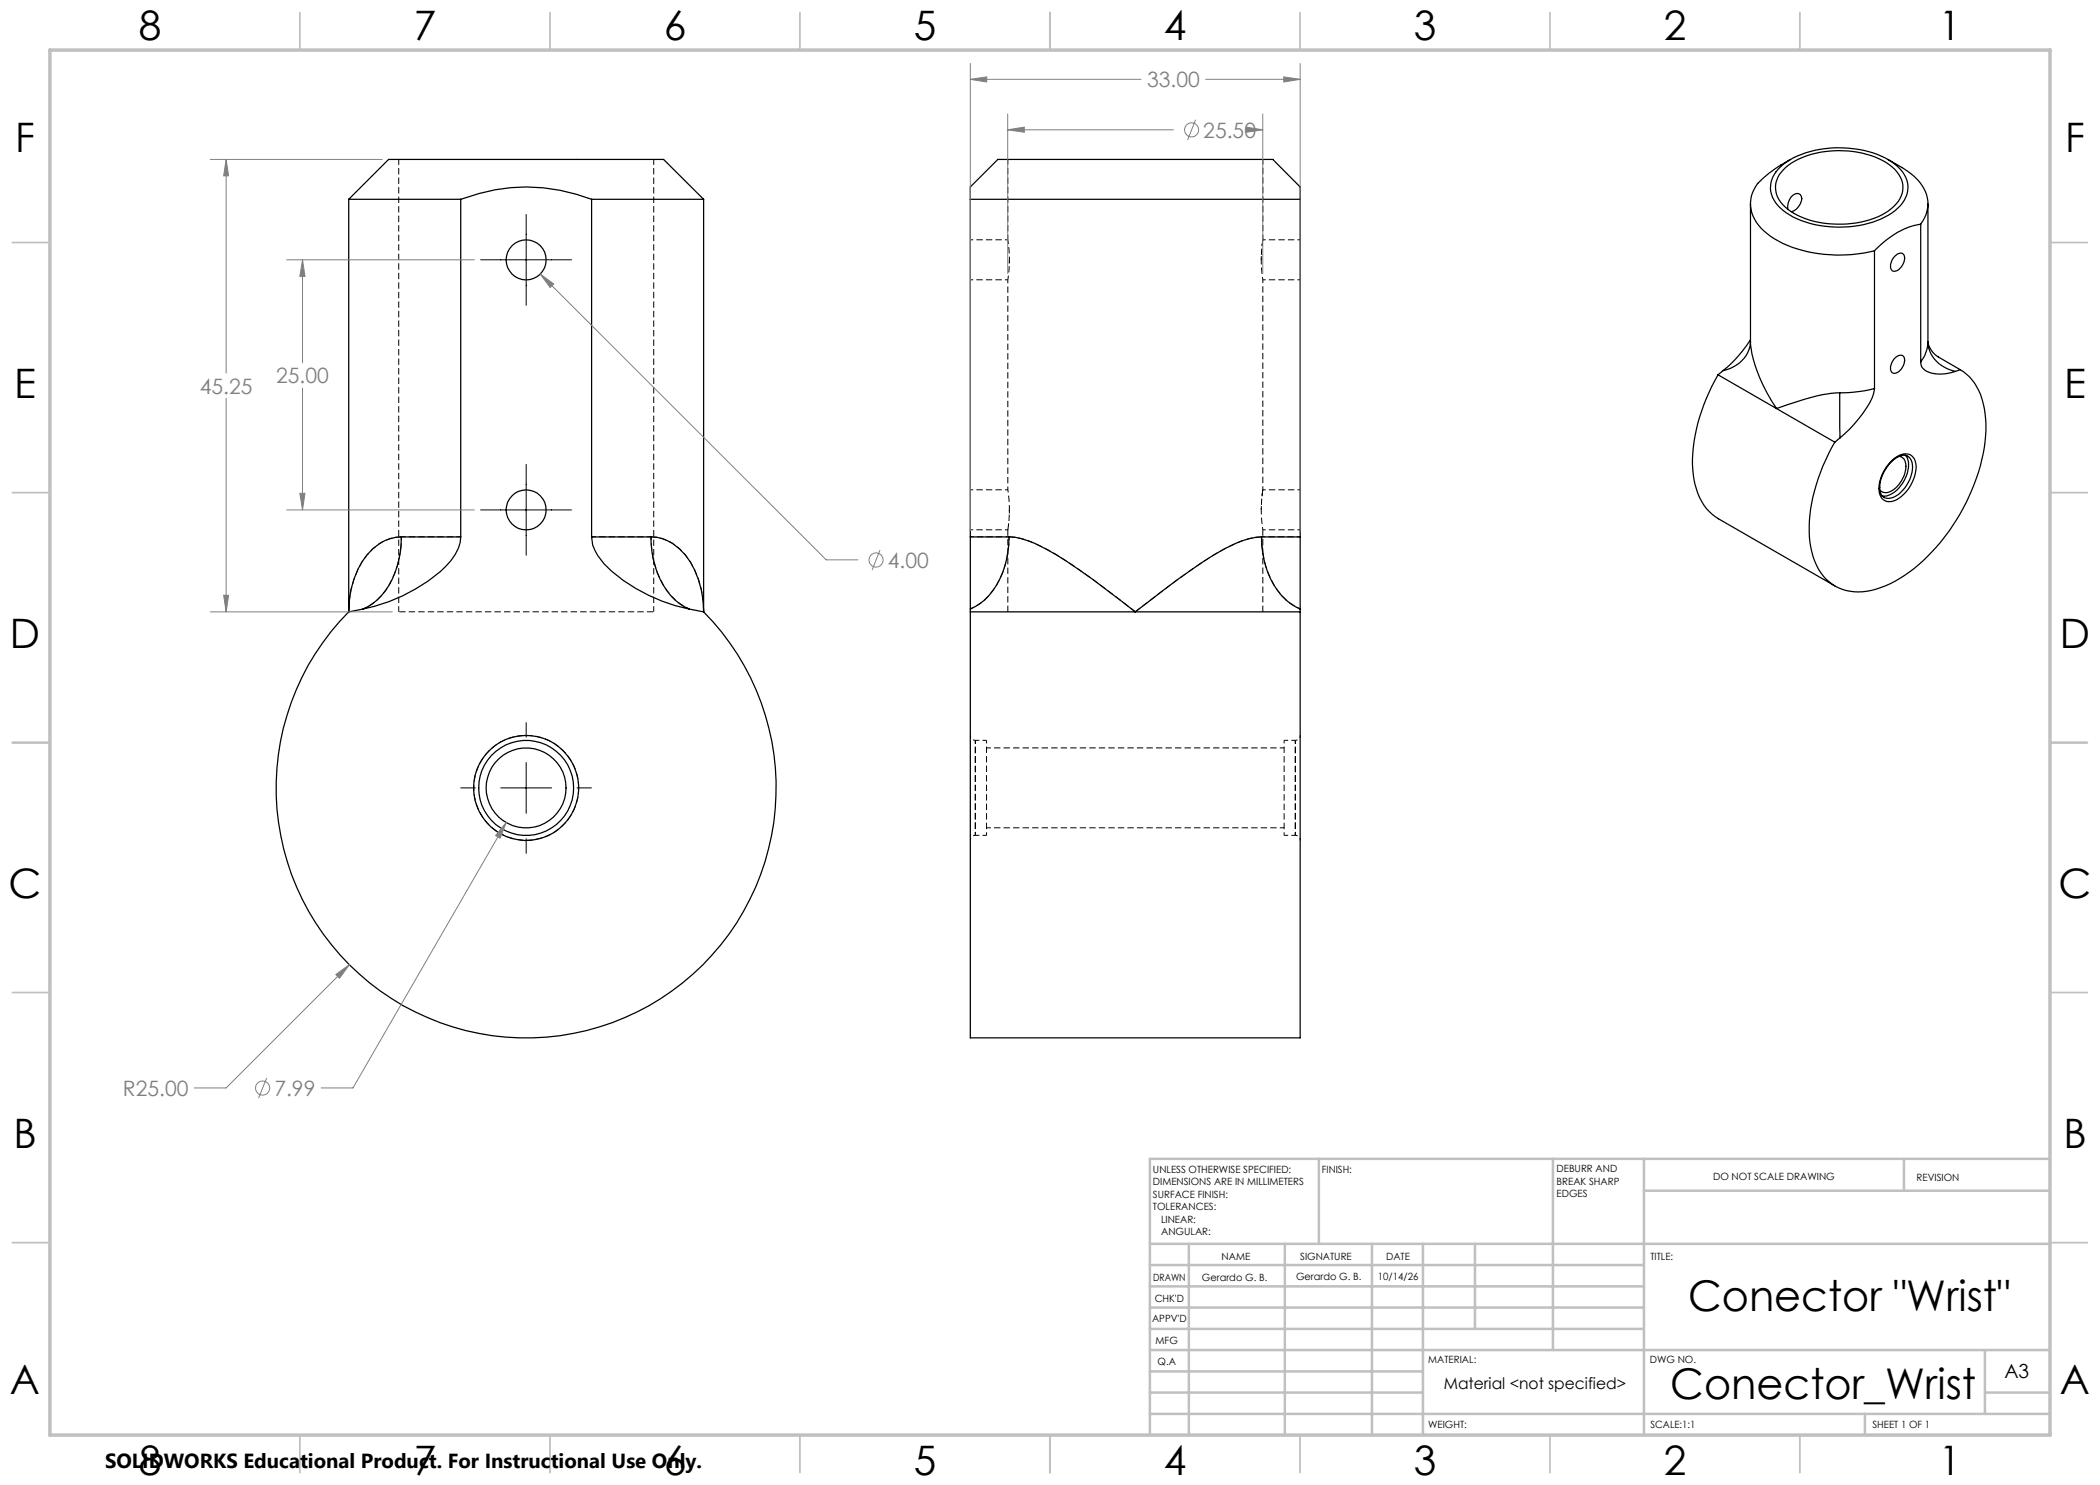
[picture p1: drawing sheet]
<svg xmlns="http://www.w3.org/2000/svg" width="420mm" height="297mm" viewBox="0 0 420 297" stroke-linecap="round" stroke-linejoin="round" font-family="sans-serif">
<g fill="none" stroke="#000" stroke-width=".25">
<path d="M69.7 39.9l8-8h55l8 8M69.7 39.9h22.4M69.7 39.9v82.5M92.1 39.9a36.1 36.1 0 0 1 26.2 0M92.1 39.9v67.5M118.3 39.9h22.4M118.3 39.9v67.5M140.7 39.9v82.5M194.1 39.9h65.9M194.1 39.9v-2.5l5.5-5.5h55l5.4 5.5v2.5M194.1 39.9v67.5M260 39.9v67.5"/>
<path d="M355.6 33.8a17 17 0 0 1 12.3-4.2 17.2 17.2 0 0 1 11.7 3.8 5.2 5.2 0 0 1-.1 8.3 17.7 17.7 0 0 1-12.8 3.7 16.2 16.2 0 0 1-11.1-4.3 5.1 5.1 0 0 1 0-7.3zM356.7 34a15.8 15.8 0 0 1 11-3.9 16.3 16.3 0 0 1 11.2 3.7 5 5 0 0 1-.7 7.9 17.7 17.7 0 0 1-12.7 3 14.4 14.4 0 0 1-8.9-3.8 4.8 4.8 0 0 1 .1-6.9zM358.1 31.9l-2 1.1a19.1 19.1 0 0 0-5 4.3 6.7 6.7 0 0 0 1.7 8.9 22.1 22.1 0 0 0 14.3 4.8l3.4-.1 4.4-.7M377.6 31.9l2.8 1.6a9.3 9.3 0 0 1 5.2 6.8l-.1 1.3a6.6 6.6 0 0 1-1.4 3.2M350.1 40.8v27.5M357.6 41.8a2.59 2.59 0 0 1 2-3.1 1.28 1.28 0 0 1 .5 2 2.47 2.47 0 0 1-1.9 1.6M374.9 50.2v27.5M379 51.3a1.1 1.1 0 0 1 1.8-.3 2.65 2.65 0 0 1-2.1 3.3 1.37 1.37 0 0 1-.4-2.1zM384.1 44.8a16.1 16.1 0 0 0-9.2 5.4M384.1 44.8v27.6M385.6 40.8v27.6M343.6 75a34.5 34.5 0 0 0-5 19 11.8 11.8 0 0 0 5.1 9.7l23.3 13.5"/>
<path d="M343.6 75l11.7 6.7M344.6 74.1l-1 .9M350.1 67.9l-1.7 2.4a22.7 22.7 0 0 1-3.8 3.8M350.1 68.3a26.9 26.9 0 0 0 5.2 13.4M350.1 68.3a6.4 6.4 0 0 1-5.5 5.8M367.9 78.6a43.9 43.9 0 0 0-12.6 3.1M367.9 78.6l.1 9M374.9 77.7a11.7 11.7 0 0 1-3.2 6.1l-1.9 2.1-1.8 1.7M374.9 77.7a28.4 28.4 0 0 1-7 .9M379 71.6a1.12 1.12 0 0 1 1.8-.1 2.81 2.81 0 0 1-1.8 3.2 1.09 1.09 0 0 1-.8-1.7zM384.1 72.4a2.33 2.33 0 0 0 2.3 2.2 8.6 8.6 0 0 0 4.7-.3M385.6 68.3a4.4 4.4 0 0 0 2.1 3.1l4.3 2.5"/>
<path d="M385.6 68.4a7.1 7.1 0 0 1-1.5 4M385.6 68.4a6.5 6.5 0 0 0 5.5 5.9M392 73.9a11.3 11.3 0 0 1 5 8.9 31.8 31.8 0 0 1-3.7 17.6 37.2 37.2 0 0 1-14.3 15.8 14 14 0 0 1-9.8 1.9 9.5 9.5 0 0 1-6.8-7.7 27.5 27.5 0 0 1 1.7-15.9l1.6-3.7 1.3-2.4M392 73.9l-.9 .4M355.3 81.7l11.7 6.7M368 87.6l-1 .8M378.1 92.5a3.2 3.2 0 0 1 3.4-1.3 2.79 2.79 0 0 1 .9 3.2 6.8 6.8 0 0 1-4.3 5.2 1.75 1.75 0 0 1-2.1-2.1 7.6 7.6 0 0 1 2.1-5zM378.5 92a3.3 3.3 0 0 1 3.7-1 3.3 3.3 0 0 1 .8 3.8 7.6 7.6 0 0 1-4.5 5.5 2.09 2.09 0 0 1-2.7-2.1 8 8 0 0 1 2.7-6.2zM379.8 91.3a1.67 1.67 0 0 1 1.4 2 5.8 5.8 0 0 1-3.8 5.2h-.7l-.7-.5M381.1 91a4.7 4.7 0 0 1-.3 5.1 5.4 5.4 0 0 1-3.9 3.1h-.5M80.3 107.4h11.8M80.3 107.4a9.3 9.3 0 0 0-7.9 5 18.8 18.8 0 0 0-2.7 10"/>
<path d="M80.3 107.4a17.3 17.3 0 0 1-4.8 12.6l-1 .7-1.9 1.1M92.1 107.4a8.3 8.3 0 0 1-3 5.9 34 34 0 0 1-16.5 8.5M118.3 107.4a8.5 8.5 0 0 0 2.5 5.4 33.5 33.5 0 0 0 17 9M118.3 107.4h11.9M130.2 107.4a17.3 17.3 0 0 0 4.8 12.6l.9 .7 1.9 1.1M130.2 107.4a9.3 9.3 0 0 1 7.8 5 19.2 19.2 0 0 1 2.7 10M194.1 107.4h7.7M194.1 107.4v14.4M201.8 107.4a15.4 15.4 0 0 1 7.3 2.3 150.2 150.2 0 0 1 18 12.6l8.4-6.4a71.9 71.9 0 0 1 11.6-7.2 14.3 14.3 0 0 1 5.2-1.3M201.8 107.4a17.1 17.1 0 0 1-4.8 12.6l-1 .7-1.9 1.1M252.3 107.4a17 17 0 0 0 4.9 12.6l.9 .7 1.9 1.1M252.3 107.4h7.7"/>
<path d="M260 107.4v14.4M69.7 122.4a50 50 0 0 0 .2 70.6 50 50 0 0 0 70.6 0 50 50 0 0 0 .2-70.6M72.6 121.8l-2.9 .6M137.8 121.8l2.9 .6M194.1 122.4v85.2h65.9v-85.2M194.1 122.4h65.9M194.1 121.8v.6M260 121.8v.6"/>
<circle cx="105.2" cy="52" r="4"/>
<circle cx="105.2" cy="102" r="4"/>
<circle cx="105.2" cy="157.6" r="8"/>
<circle cx="105.2" cy="157.6" r="10.5"/>
<circle cx="105.2" cy="157.6" r="9.5"/>
</g>
<g fill="none" stroke="#000" stroke-width=".2" stroke-dasharray="1.3 .6" stroke-dashoffset=".7" stroke-linecap="butt">
<path d="M194.1 56h7.5M201.6 48h-7.5M252.6 55.9a25.5 25.5 0 0 1 0-7.9l-.2 1.3M252.6 56h7.5M260.1 48h-7.5M201.6 98h-7.5M201.6 98a25.5 25.5 0 0 1 0 8l.1-1.3M260.1 98h-7.5M194.1 106h7.5M252.6 105.9a25.5 25.5 0 0 1 0-7.9l-.2 1.3M252.6 106h7.5M195.1 157.6v9.5v-19v9.5"/>
<path d="M197.3 148.1v19M256.8 148.1v19M259.1 157.6v9.5v-19v9.5"/>
</g>
<path d="M201.6 48a25.5 25.5 0 0 1 0 8M201.9 52.7v-.7M252.3 51.2v.8M92.2 107.4h-11.9M130.2 107.4h-11.9M201.9 102.7v-.7M252.3 101.2v.8M256.8 149.6h-59.5M197.3 165.6h59.5" fill="none" stroke="#000" stroke-width=".2" stroke-dasharray="1.3 .6" stroke-dashoffset=".4" stroke-linecap="butt"/>
<path d="M201.6 56v42M252.6 98v-42.1M201.8 107.4h-7.7M260.1 107.4h-7.8M72.6 121.8a13.5 13.5 0 0 0 7.2-10l.3-1.5 .2-2.9M137.9 121.8a13.5 13.5 0 0 1-7.2-10l-.3-1.5-.2-2.9M194.1 121.8a13.5 13.5 0 0 0 7.2-10l.5-3v-1.4M260.1 121.8a13.5 13.5 0 0 1-7.3-10l-.3-1.5-.2-2.9" fill="none" stroke="#000" stroke-width=".2" stroke-dasharray="1.3 .6" stroke-dashoffset=".6" stroke-linecap="butt"/>
<path d="M80.3 107.4a9.3 9.3 0 0 0-7.9 4.9 19.2 19.2 0 0 0-2.7 10.1M201.6 106v16.4M252.3 107.4a15.4 15.4 0 0 0-7.3 2.3 151.3 151.3 0 0 0-17.9 12.7M140.7 122.4a17.5 17.5 0 0 0-4.8-12.7 8.5 8.5 0 0 0-5.7-2.3M227.1 122.4a152.4 152.4 0 0 0-17.9-12.7 17.3 17.3 0 0 0-7.4-2.3M115.7 157.6a10.5 10.5 0 0 0-15.3-9.3 10.5 10.5 0 0 0-1.1 17.9 10.5 10.5 0 0 0 16.4-7.4v-1.2" fill="none" stroke="#000" stroke-width=".2" stroke-dasharray="1.3 .6" stroke-dashoffset=".1" stroke-linecap="butt"/>
<path d="M79.7 31.9v90.5M201.6 31.9v16.1M252.6 48v-16.1M130.7 122.4v-90.5" fill="none" stroke="#000" stroke-width=".2" stroke-dasharray="1.3 .6" stroke-dashoffset=".2" stroke-linecap="butt"/>
<path d="M252.6 122.4v-16.5" fill="none" stroke="#000" stroke-width=".2" stroke-dasharray="1.3 .6" stroke-linecap="butt"/>
<path d="M195.1 148.1a1 1 0 0 1-1-1M260.1 147.1a1 1 0 0 1-1 1M194.1 168.1a1 1 0 0 1 1-1M259.1 167.1a1 1 0 0 1 1 1" fill="none" stroke="#000" stroke-width=".2" stroke-dasharray="1.3 .6" stroke-dashoffset=".8" stroke-linecap="butt"/>
<path d="M197.3 148.1h-2.2M259.1 148.1h-2.3M195.1 167.1h2.2M256.8 167.1h2.3" fill="none" stroke="#000" stroke-width=".2" stroke-dasharray="1.3 .6" stroke-dashoffset=".5" stroke-linecap="butt"/>
<path d="M79.7 122.4h51" fill="none" stroke="#000" stroke-width=".2" stroke-dasharray="1.3 .6" stroke-dashoffset="-.1" stroke-linecap="butt"/>
<g fill="none" stroke="#808080" stroke-width=".2">
<path d="M201.5 26l3.4-.6v1.1zM201.5 22.8v31.9M201.5 26h33.2M239.1 24l-1.6 4M252.4 26h.2M252.6 22.8v31.9"/>
<circle cx="238.3" cy="26" r="1.4"/>
</g>
<g fill="none" stroke="#c0c0c0" stroke-width=".35">
<path d="M60 2.5v7.5M110 2.5v7.5M160 2.5v7.5M210 2.5v7.5M260 2.5v7.5M310 2.5v7.5M360 2.5v7.5M2.5 48.5h7.5M410 48.5h7.5M2.5 98.5h7.5M410 98.5h7.5M2.5 148.5h7.5"/>
<path d="M410 148.5h7.5M2.5 198.5h7.5M410 198.5h7.5M2.5 248.5h7.5M410 248.5h7.5M60 287v7.5M110 287v7.5M160 287v7.5M210 287v7.5M260 287v7.5M310 287v7.5M360 287v7.5"/>
</g>
<g fill="none" stroke="#c0c0c0" stroke-width=".5">
<path d="M263.8 231.8v17M310.6 231.8v38.2M328.8 231.8v55.2M328.8 238.2h81.2M380.8 231.8v6.4M410 231.8h-180v55.2M230 248.8h180M230 257.3h98.8M230 253h98.8M237.8 248.8v38.2M257 248.8v38.2M274.4 248.8v38.2"/>
<path d="M284.6 248.8v38.2M295 248.8v17M230 265.8h98.8M230 261.5h98.8M230 278.5h54.6M230 274.3h54.6M230 270h180M397 278.5h13M397 270v12.8M230 282.8h180M373 282.8v4.2"/>
</g>
<path d="M10 10h400v277h-400z" fill="none" stroke="#c0c0c0" stroke-width=".7"/>
<path d="M201.5 26l3.4-.6v1.1z" fill="#808080"/>
<path d="M249.2 25.4l3.4 .6-3.4 .5z" fill="none" stroke="#808080" stroke-width=".2"/>
<path d="M249.2 25.4l3.4 .6-3.4 .5z" fill="#808080"/>
<path d="M194.1 15.9l3.2-.5v1zM194.1 12.7v93.4M194.1 15.9h34.1M241.1 15.9h18.9M260 12.7v93.4" fill="none" stroke="#808080" stroke-width=".2"/>
<path d="M194.1 15.9l3.2-.5v1z" fill="#808080"/>
<path d="M256.8 15.4l3.2 .5-3.2 .5z" fill="none" stroke="#808080" stroke-width=".2"/>
<path d="M256.8 15.4l3.2 .5-3.2 .5z" fill="#808080"/>
<path d="M67.2 194.9l2.7-2-2 2.7zM69.9 192.9l-24.7 24.7h-6.3" fill="none" stroke="#808080" stroke-width=".2"/>
<path d="M67.2 194.9l2.7-2-2 2.7z" fill="#808080"/>
<g fill="none" stroke="#808080" stroke-width=".2">
<path d="M101.2 164.5l-1.2 3.1-.9-.5zM101.2 164.5l-30.6 53.1h-6.4M53.3 215.6l-1.6 4"/>
<circle cx="52.5" cy="217.6" r="1.42"/>
</g>
<path d="M101.2 164.5l-1.2 3.1-.9-.5z" fill="#808080"/>
<path d="M57.3 52h37.6M60.5 52l.5 3.3h-1zM60.5 52v20.6M60.5 77.6v24.4M57.3 102h37.6" fill="none" stroke="#808080" stroke-width=".2"/>
<path d="M60.5 52l.5 3.3h-1z" fill="#808080"/>
<path d="M60 98.7h1l-.5 3.3z" fill="none" stroke="#808080" stroke-width=".2"/>
<path d="M60 98.7h1l-.5 3.3z" fill="#808080"/>
<g fill="none" stroke="#808080" stroke-width=".2">
<path d="M108.1 54.8l2.6 2-.7 .7zM108.1 54.8l57.1 57.2h6.4M176 110l-1.6 4"/>
<circle cx="175.2" cy="112" r="1.41"/>
</g>
<path d="M108.1 54.8l2.6 2-.7 .7z" fill="#808080"/>
<path d="M42.1 31.9h34.3M45.2 31.9l.5 3.3h-1zM45.2 31.9v42.7M45.2 79.7v42.7M42.1 122.4h36.4" fill="none" stroke="#808080" stroke-width=".2"/>
<path d="M45.2 31.9l.5 3.3h-1z" fill="#808080"/>
<path d="M44.7 119.1h1l-.5 3.3z" fill="none" stroke="#808080" stroke-width=".2"/>
<path d="M44.7 119.1h1l-.5 3.3z" fill="#808080"/>
<path d="M96.1 52h18.2M105.2 42.9v18.2M105.2 92.9v18.2M96.1 102h18.2M92.1 157.6h3M100.2 157.6h10.1M105.2 144.5v2.9M105.2 152.5v10.2M115.4 157.6h2.9M105.2 167.7v3" fill="none" stroke="#000" stroke-width=".2"/>
<g font-size="8.5">
<text x="337.6" y="262.3">Conector &quot;Wrist&quot;</text>
<text x="334.1" y="279.7">Conector_Wrist</text>
</g>
<g font-size="8.1">
<text x="27.7" y="8">8</text>
<text x="82.7" y="8">7</text>
<text x="132.7" y="8">6</text>
<text x="182.7" y="8">5</text>
<text x="232.7" y="8">4</text>
<text x="282.7" y="8">3</text>
<text x="332.7" y="8">2</text>
<text x="387.7" y="8">1</text>
<text x="3" y="30.4">F</text>
<text x="413" y="30.4">F</text>
<text x="2.8" y="79.6">E</text>
<text x="412.8" y="79.6">E</text>
<text x="2" y="129.6">D</text>
<text x="412" y="129.6">D</text>
<text x="1.7" y="179.6">C</text>
<text x="411.7" y="179.6">C</text>
<text x="2.7" y="229.6">B</text>
<text x="412.7" y="229.6">B</text>
<text x="2" y="278.9">A</text>
<text x="412" y="278.9">A</text>
<text x="27.7" y="295">8</text>
<text x="82.7" y="295">7</text>
<text x="132.7" y="295">6</text>
<text x="182.7" y="295">5</text>
<text x="232.7" y="295">4</text>
<text x="282.7" y="295">3</text>
<text x="332.7" y="295">2</text>
<text x="387.7" y="295">1</text>
</g>
<g font-size="4.2" fill="#808080">
<text x="229.4" y="17.5">33.00</text>
<text x="240.7" y="27.5">25.50</text>
<text x="55.2" y="76.7">25.00</text>
<text x="40" y="78.7">45.25</text>
<text x="177.6" y="113.5">4.00</text>
<text x="24.6" y="219.2">R25.00</text>
<text x="54.9" y="219.1">7.99</text>
</g>
<text font-size="4.1" x="21" y="293.7">SOLIDWORKS Educational Product. For Instructional Use Only.</text>
<text font-size="3.9" x="400.9" y="275.5">A3</text>
<text font-size="3.2" x="288.8" y="277.9">Material &lt;not specified&gt;</text>
<g font-size="2">
<text x="230.6" y="234.6">UNLESS OTHERWISE SPECIFIED:</text>
<text x="230.6" y="237.1">DIMENSIONS ARE IN MILLIMETERS</text>
<text x="230.6" y="239.6">SURFACE FINISH:</text>
<text x="264.4" y="234.6">FINISH:</text>
<text x="311.3" y="234.5">DEBURR AND</text>
<text x="311.3" y="237">BREAK SHARP</text>
<text x="311.3" y="239.5">EDGES</text>
<text x="342.6" y="236">DO NOT SCALE DRAWING</text>
<text x="383.3" y="236.2">REVISION</text>
<text x="230.6" y="242.1">TOLERANCES:</text>
<text x="232.2" y="244.6">LINEAR:</text>
<text x="232.2" y="247.1">ANGULAR:</text>
<text x="244.3" y="252">NAME</text>
<text x="260" y="251.9">SIGNATURE</text>
<text x="277.2" y="251.9">DATE</text>
<text x="330.1" y="251.9">TITLE:</text>
<text x="230.6" y="256.1">DRAWN</text>
<text x="240.4" y="256.1">Gerardo G. B.</text>
<text x="259.2" y="255.9">Gerardo G. B.</text>
<text x="275.6" y="255.9">10/14/26</text>
<text x="230.9" y="260.3">CHK'D</text>
<text x="230.4" y="264.4">APPV'D</text>
<text x="231.1" y="268.8">MFG</text>
<text x="231.5" y="273">Q.A</text>
<text x="285.6" y="272.5">MATERIAL:</text>
<text x="330" y="272.5">DWG NO.</text>
<text x="285.6" y="285.5">WEIGHT:</text>
<text x="330.1" y="285.6">SCALE:1:1</text>
<text x="374.5" y="285.6">SHEET 1 OF 1</text>
</g>
</svg>
